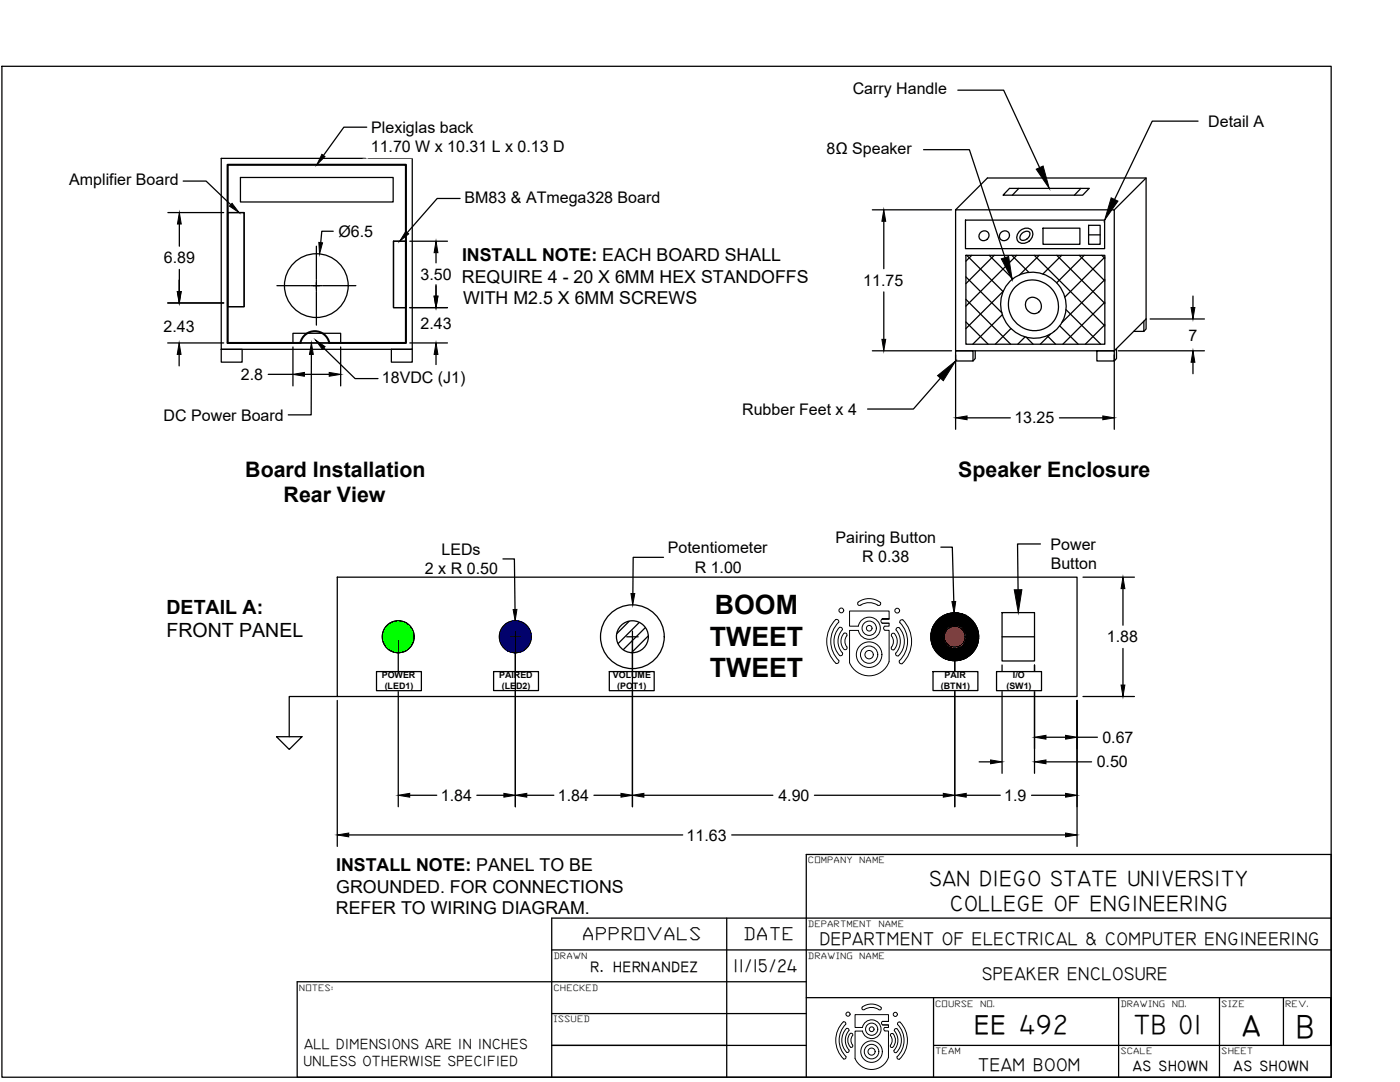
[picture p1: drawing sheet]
<svg xmlns="http://www.w3.org/2000/svg" width="279mm" height="216mm" viewBox="0 0 279 216" stroke-linecap="round" stroke-linejoin="round" font-family="sans-serif">
<!-- layer: 0 -->
<g fill="none" stroke="#000" stroke-width=".25">
<path d="M.4 13.2h265.3v201.7h-265.3zM191.2 18h9.1l7.2 15.4M36.6 36.1h4.5l5 4.8M44.2 31.6h38.1v38.1h-38.1zM45.4 32.9h35.6v35.5h-35.6zM48 35.4h30.5v4.9h-30.5zM73.2 25.4h-4.6l-4 5.6M91.8 39.6h-4.6l-5.9 6.8M184.3 29.9h9.2l7.1 21.5M201.5 37.6h15.9l-1.3 1.3h-15.9zM203.3 37.6l-1.3 1.3M215.7 37.6l-1.3 1.3"/>
<path d="M228.7 35.5l-6.3 6.4M239.1 24.2h-9.1l-7.6 15.6M33.5 42.4h11.1M35.8 44.7v4.4M35.8 53.8v4.4M45.4 42.4h3.3v18.8h-3.3zM55.3 57h6.6M62 57h2.3M63.1 49.1v6.6M63.1 55.9v2.2M63.1 58.3v6.6M64.4 57h6.6"/>
<path d="M66.5 46.1h-2.3l-.2 2.3M78.5 48.1h2.5v13.3h-2.5zM81.8 48.1h7.5M87 50.4v2.1M87 56.8v2.3M190.7 41.9h31.7v28.1h-31.7zM190.7 41.9l6.4-6.4h31.6v28.1M192.7 43.9h27.8v5.7h-27.8zM192.8 50.9h27.7v17.8h-27.7zM192.8 59.7l8.9 9M192.8 55.2l7.1 7.2M192.9 50.9l7.3 7.3"/>
<path d="M193.9 50.9l-1.1 1.2M197.4 50.9l4.7 4.7M198.4 50.9l-5.6 5.7M200.2 58.1l-7.4 7.5M201.4 56.4a6.6 6.6 0 0 1 9.9 .5 6.6 6.6 0 0 1-1.7 9.8 6.7 6.7 0 0 1-8.4-1.8 6.7 6.7 0 0 1 .2-8.5zM201.9 50.9l3.4 3.5M202.5 57.4a5.1 5.1 0 0 1 7.6 .4 5.1 5.1 0 0 1-1.2 7.5 5.2 5.2 0 0 1-6.5-1.3 5.2 5.2 0 0 1 .1-6.6zM202.9 50.9l-10.1 10.2M203.7 46a1.39 1.39 0 0 1 1.5-.5 1.39 1.39 0 0 1 .9 1.3 1.86 1.86 0 0 1-2.9 1.3 1.55 1.55 0 0 1 .5-2.1zM203.9 46.6a.99 .99 0 0 1 1.6-.1 1.26 1.26 0 0 1-.6 1.2 1.26 1.26 0 0 1-1.3 0v-.6zM205 59.8a1.66 1.66 0 0 1 2.5 .3 1.66 1.66 0 0 1-.7 2.4 1.75 1.75 0 0 1-1.8-.7 1.75 1.75 0 0 1 0-2zM206.4 50.9l14.1 14.1"/>
<path d="M207.4 50.9l-3.9 3.9M208.2 45.5h7.3v3.2h-7.3zM210.9 50.9l9.6 9.6M211.9 50.9l-3.8 3.8M215.4 50.9l5.1 5.1M216.4 50.9l-5.5 5.5M217.3 45h2.3v3.7h-2.3zM217.3 46.9h2.3M219.9 50.9l.6 .6M220.5 51.3l-8 8M220.5 55.8l-8.6 8.5M33.5 68.4h11.1"/>
<path d="M33.5 60.5h11.1M35.8 70.7v2.3M44.2 69.7h4.1v2.6h-4.1zM53.5 74.7h5M58.5 66.5h9.5v1.9h-9.5zM58.5 69.2v7.8M60.7 74.7h5M62.1 70.7v12.1h-4.6M64.6 69.4l6.3 6.1h4.5M68 69.2v7.8M78.1 69.7h4.2v2.6h-4.2zM81.8 68.4h7.5"/>
<path d="M81.8 61.4h7.5M87 70.7v2.3M187.7 75.5l-5.4 6.1h-9.2M190.7 70h3.5v2h-3.5zM192.8 64.2l4.4 4.5M194.6 70v1.5l-.4 .5M200 62.8l-5.9 5.9M201.8 65.6l-3.2 3.1M204.6 67.2l-1.5 1.5M204.8 67.3l1.4 1.4M209 67l1.7 1.7M209.6 66.7l-2 2"/>
<path d="M211.5 65l3.7 3.7M212.7 61.8l7 6.9M218.9 70h3.5v2h-3.5zM220.5 60.3l-8.4 8.4M220.5 64.8l-3.9 3.9M222.8 69.6v1.9l-.4 .5M228.3 64.1v2h-2M228.7 63.6v2l-.4 .5M228.7 63.6l-6.3 6.4M67.3 115.2h147.6v23.8h-147.6zM100.4 111.5h2.3l.1 10.1M132.4 111.2h-6l-.1 7.2"/>
<path d="M187.8 109.2h2.3l.3 10.8M207.6 108.5h-4.5l.1 9.2M216.1 115.2h10.3M224.1 117.5v7.3M67.3 139h-9.6v8M67.3 139.8v29.1M75.1 134h9v3.8h-9zM79.5 127.9v33.1M98.5 134h9v3.8h-9zM101.7 127.1h2.3M102.8 125.9v35.1M121.6 134h9v3.8h-9z"/>
<path d="M125.1 127.1h2.3M125.6 124l-2.5 2.4M126.2 125.9v35.1M127.6 124.2l-4.2 4.2M128.8 125.2l-4.4 4.4M129.4 126.9l-3.4 3.3M186.2 134h9v3.8h-9zM189.4 127.1h2.3M190.5 125.9v35.1M198.9 134h9v3.8h-9zM200 122.2h6.5v9.7h-6.5zM200 127.1h6.5"/>
<path d="M200 132.7v21.6M206.5 132.7v21.6M214.9 139.8v29.1M216.1 139h10.3M224.1 129.4v7.3M55.2 147h5.1l-2.6 2.5zM81.8 158.7h5.4M95.2 158.7h5.4M105.1 158.7h5.4M118.5 158.7h5.4M128.5 158.7h25.7M162.5 158.7h25.8"/>
<path d="M192.8 158.7h6.8M195.4 152h2.3M205.9 158.7h6.8M208.7 147.1h4M208.7 152h9.1M214.9 147.1h4.1M69.6 166.6h66.6M146 166.6h66.7M110.1 189.5h155.6M145 183.2v31.7M160.9 195.9h-101.6v19h50.8M160.9 199.1h104.8"/>
<path d="M186.3 199.1v15.8M223.2 199.1v15.8M243.4 199.1v15.8M256.1 199.1v9.5M265.7 199.1v9.5zM265.7 183.2h-155.6v31.7M110.1 214.9h155.6v-44.4h-104.8v44.4M110.1 208.6h50.8M110.1 202.2h50.8M186.3 208.6h79.4"/>
<circle cx="63.1" cy="57" r="6.4"/>
<circle cx="196.4" cy="47" r=".99"/>
<circle cx="200.5" cy="47" r=".99"/>
<circle cx="79.5" cy="127.1" r="3.2"/>
<circle cx="102.8" cy="127.1" r="3.2"/>
<circle cx="126.2" cy="127.1" r="6.4"/>
<circle cx="126.2" cy="127.1" r="3.2"/>
<circle cx="190.5" cy="127.1" r="4.8"/>
<circle cx="190.5" cy="127.1" r="2.06"/>
</g>
<!-- layer: Border -->
<path d="M174.1 41.9h15.8M176.4 44.2v9.4M176.4 58.3v9.4M238.1 59.1v2.3M174.1 70h15.8M190.7 70.8v14.9M222.4 70.8v14.9M223.2 70h17.2M229.5 63.6h10.9M238.1 72.3v2.3M193 83.4h8.6M211.4 83.4h8.7" fill="none" stroke="#000" stroke-width=".25"/>
<path d="M176.4 41.9l.4 2.3h-.8zM176 67.7h.8l-.4 2.3zM238.1 70l.4 2.3h-.8zM237.7 61.4h.8l-.4 2.2zM190.7 83.4l2.3-.4v.8zM220.1 83l2.3 .4-2.3 .4z" fill="#000" stroke="#000" stroke-width=".2"/>
<!-- layer: 0 -->
<g fill="#000" stroke="#000" stroke-width=".2">
<path d="M64.2 30.8l.7 .4-1.7 1.7zM206.8 33.8l1.4-.7 1.2 4.5zM35.4 58.2h.7l-.3 2.3zM35.4 58.2h.8l-.4 2.3zM35.8 42.4l.4 2.3h-.8zM46.3 40.6l1.4 1.8-1.9-1.3zM63.6 48.4l.8 .1-.6 2.2zM81 46.2l.6 .5-1.8 1.4zM87 48.1l.4 2.3h-.8zM86.6 59.1h.8l-.4 2.3zM199.8 51.6l1.5-.4 .7 4.6zM221.8 39.5l1.3 .6-2.6 3.8z"/>
<path d="M35.8 68.4l.3 2.3h-.7zM58.5 74.7l2.2-.4v.8zM62.1 68.4l.4 2.3h-.7zM63 67.8l1.9 1.4-.6 .5zM65.7 74.3l2.3 .4-2.3 .4zM87 68.4l.4 2.3h-.8zM187.1 75l3.6-3-2.4 4zM125.9 118.4h.8l-.4 2.3zM202.4 117.7h1.5l-.7 4.5zM224.1 115.2l.4 2.3h-.8zM102.4 121.6h.8l-.4 2.3zM190 120h.7l-.3 2.3z"/>
<path d="M223.7 136.7h.8l-.4 2.3zM79.5 158.7l2.3-.4v.8zM100.6 158.3l2.2 .4-2.2 .4zM102.8 158.7l2.3-.4v.8zM123.9 158.3l2.3 .4-2.3 .4zM126.2 158.7l2.3-.4v.8zM188.3 158.3l2.2 .4-2.2 .4zM190.5 158.7l2.3-.4v.8zM197.7 151.6l2.3 .4-2.3 .4zM206.5 147.1l2.2-.4v.8zM206.5 152l2.2-.4v.8zM212.7 146.7l2.2 .4-2.2 .4z"/>
<path d="M212.7 158.3l2.2 .4-2.2 .4zM67.3 166.6l2.3-.4v.8zM212.7 166.2l2.2 .4-2.2 .4z"/>
<path d="M186.1 125.4h3.3zM186.1 125.4h3.3z"/>
<path d="M186.1 128.8h3.3zM186.1 128.8h3.3z"/>
<path d="M185.8 127.1l2.7 .2v-.2zM185.8 127.1l2.7 .2h-2.7z"/>
<path d="M185.8 126.9l2.7 .2v-.2zM185.8 126.9l2.7 .2h-2.7z"/>
<path d="M185.8 127.3l2.7 .1v-.1zM185.8 127.3l2.7 .1h-2.7z"/>
<path d="M185.8 126.6l2.7 .1v-.1zM185.8 126.6l2.7 .1h-2.7z"/>
<path d="M185.8 126.7l2.7 .2v-.2zM185.8 126.7l2.7 .2h-2.7z"/>
<path d="M185.8 127.4l2.7 .1zM185.8 127.4l2.7 .1z"/>
<path d="M185.8 127.5l2.8 .2-.1-.2zM185.8 127.5l2.8 .2h-2.8z"/>
<path d="M185.8 126.4l2.7 .2 .1-.2zM185.8 126.4l2.7 .2h-2.7z"/>
<path d="M185.8 127.7l2.8 .1zM185.8 127.7l2.8 .1z"/>
<path d="M185.8 126.4h2.8zM185.8 126.4h2.8z"/>
<path d="M185.8 127.8l2.9 .1-.1-.1zM185.8 127.8l2.9 .1h-2.8z"/>
<path d="M185.9 126.2l2.7 .2 .1-.2zM185.9 126.2l2.7 .2h-2.8z"/>
<path d="M185.9 127.9l2.9 .2-.1-.2zM185.9 127.9l2.9 .2h-2.9z"/>
<path d="M185.9 126l2.8 .2 .1-.2zM185.9 126l2.8 .2h-2.8z"/>
<path d="M185.9 128.1h2.9zM185.9 128.1h2.9z"/>
<path d="M185.9 126h2.9zM185.9 126h2.9z"/>
<path d="M185.9 128.1l3 .2-.1-.2zM185.9 128.1l3 .2h-3z"/>
<path d="M185.9 125.8l2.9 .2 .1-.2zM185.9 125.8l2.9 .2h-2.9z"/>
<path d="M185.9 128.3l3.1 .1-.1-.1zM185.9 128.3l3.1 .1h-3z"/>
<path d="M186 125.7l2.9 .1 .1-.1zM186 125.7l2.9 .1h-3z"/>
<path d="M186 128.4l3.1 .1zM186 128.4l3.1 .1z"/>
<path d="M186 125.7h3.1zM186 125.7h3z"/>
<path d="M186 128.5l3.2 .1-.1-.1zM186 128.5l3.2 .1h-3.1z"/>
<path d="M186.1 125.5l3 .2 .1-.2zM186.1 125.5l3 .2h-3.1z"/>
<path d="M186.1 128.6l3.3 .2-.2-.2zM186.1 128.6l3.3 .2h-3.3z"/>
<path d="M186.1 125.4l3.1 .1 .2-.1zM186.1 125.4l3.1 .1h-3.1z"/>
<path d="M186.1 128.8l3.5 .1-.2-.1zM186.1 128.8l3.5 .1h-3.5z"/>
<path d="M186.1 125.3l3.3 .1 .2-.1zM186.1 125.3l3.3 .1h-3.3z"/>
<path d="M186.1 128.9l3.7 .1-.2-.1zM186.1 128.9l3.7 .1h-3.6z"/>
<path d="M186.2 125.2l3.4 .1 .2-.1zM186.2 125.2l3.4 .1h-3.5z"/>
<path d="M186.2 129l3.8 .1zM186.2 129l3.8 .1z"/>
<path d="M186.2 125.1h3.8zM186.2 125.1l3.6 .1z"/>
<path d="M186.2 129.1h4zM186.2 129.1h4z"/>
<path d="M186.2 125.1h4zM186.2 125.1h3.8z"/>
<path d="M186.2 129.1h4zM186.2 129.1h4z"/>
<path d="M186.2 125.1h4zM186.2 125.1h4z"/>
<path d="M186.2 129.1h4.2zM186.2 129.1h4.2z"/>
<path d="M186.2 125h4.2zM186.2 125l4 .1z"/>
<path d="M190.4 122.3h.7zM190 122.3h1.1z"/>
<path d="M190 122.3l1.4 .1zM189.7 122.4h1.7z"/>
<path d="M190 131.8h1.1zM190 131.8h.7z"/>
<path d="M189.7 122.4l2 .1zM189.3 122.5h2.4z"/>
<path d="M189.7 131.8h1.7zM189.7 131.8h1.4z"/>
<path d="M191.7 125.4h3.3zM191.7 125.4h3.3z"/>
<path d="M191.7 128.8h3.3zM191.7 128.8h3.3z"/>
<path d="M189.3 122.5l2.8 .1zM189 122.6h3.1z"/>
<path d="M189.3 131.7h2.4zM189.3 131.7l2.1 .1z"/>
<path d="M189 122.6l3.4 .1-.3-.1zM188.7 122.7l.3-.1 3.4 .1z"/>
<path d="M189 131.6l2.7 .1 .4-.1zM189 131.6l2.7 .1z"/>
<path d="M188.7 122.7l4 .1-.3-.1zM188.4 122.8l.3-.1 4 .1z"/>
<path d="M188.7 131.4l3.4 .2 .3-.2zM188.7 131.4l3.4 .2h-3.1z"/>
<path d="M188.4 122.8l4.6 .2-.3-.2zM188.1 123l.3-.2 4.6 .2z"/>
<path d="M188.4 131.3l4 .1 .3-.1zM188.4 131.3l4 .1h-3.7z"/>
<path d="M188.1 123l5.2 .2-.3-.2zM187.8 123.2l.3-.2 5.2 .2z"/>
<path d="M188.1 131.1l4.6 .2 .3-.2zM188.1 131.1l4.6 .2h-4.3z"/>
<path d="M187.8 123.2l5.8 .2-.3-.2zM187.5 123.4l.3-.2 5.8 .2z"/>
<path d="M187.8 130.9l5.2 .2 .3-.2zM187.8 130.9l5.2 .2h-4.9z"/>
<path d="M187.5 123.4l6.3 .2-.2-.2zM187.2 123.6l.3-.2 6.3 .2z"/>
<path d="M187.5 130.7l5.8 .2 .3-.2zM187.5 130.7l5.8 .2h-5.5z"/>
<path d="M187.2 123.6l6.9 .3-.3-.3zM187.2 123.6l6.9 .3h-7.1z"/>
<path d="M187.2 130.5l6.4 .2 .2-.2zM187.2 130.5l6.4 .2h-6.1z"/>
<path d="M187 123.9l7.3 .3-.2-.3zM187 123.9l7.3 .3h-7.5z"/>
<path d="M187 130.3l6.8 .2 .3-.2zM187 130.3l6.8 .2h-6.6z"/>
<path d="M186.8 124.2l7.7 .2-.2-.2zM186.8 124.2l7.7 .2h-7.9z"/>
<path d="M186.8 130l7.3 .3 .2-.3zM186.8 130l7.3 .3h-7.1z"/>
<path d="M186.6 124.4l8.1 .3-.2-.3zM186.6 124.4l8.1 .3h-8.3z"/>
<path d="M186.6 129.7l7.7 .3 .2-.3zM186.6 129.7l7.7 .3h-7.5z"/>
<path d="M186.4 124.7l8.4 .3-.1-.3zM186.4 124.7l8.4 .3h-8.6z"/>
<path d="M186.4 129.4l8.1 .3 .2-.3zM186.4 129.4l8.1 .3h-7.9z"/>
<path d="M190.6 125l4.3 .1zM190.6 125l4.3 .1z"/>
<path d="M186.2 129.1l8.5 .3 .1-.3zM186.2 129.1l8.5 .3h-8.3z"/>
<path d="M190.9 125.1h4zM190.9 125.1h4z"/>
<path d="M190.9 125.1h4zM190.9 125.1h4z"/>
<path d="M190.9 129.1h4zM190.9 129.1h4z"/>
<path d="M190.9 129.1h4zM190.6 129.1h4.2z"/>
<path d="M191.1 125.1l3.8 .1zM191.1 125.1l3.8 .1z"/>
<path d="M191.1 129.1h3.8zM190.9 129.1h4z"/>
<path d="M191.3 125.2l3.6 .1v-.1zM191.3 125.2l3.6 .1z"/>
<path d="M191.3 129h3.6zM191.1 129.1h3.8z"/>
<path d="M191.5 125.3l3.5 .1-.1-.1zM191.5 125.3l3.5 .1h-3.3z"/>
<path d="M191.5 128.9l3.4 .1v-.1zM191.3 129l.2-.1 3.4 .1z"/>
<path d="M191.7 125.4l3.4 .1-.1-.1zM191.7 125.4l3.4 .1h-3.2z"/>
<path d="M191.7 128.8l3.2 .1 .1-.1zM191.5 128.9l.2-.1 3.2 .1z"/>
<path d="M191.9 125.5l3.2 .2v-.2zM191.9 125.5l3.2 .2h-3.1z"/>
<path d="M191.9 128.6l3.1 .2 .1-.2zM191.7 128.8l.2-.2 3.1 .2z"/>
<path d="M192 125.7h3.1zM192 125.7h3.1z"/>
<path d="M192 128.5l3.1 .1v-.1zM191.9 128.6l.1-.1 3.1 .1z"/>
<path d="M192.1 125.7l3 .1v-.1zM192.1 125.7l3 .1h-2.9z"/>
<path d="M192.1 128.4h3zM192.1 128.4l3 .1z"/>
<path d="M192.2 125.8l3 .2-.1-.2zM192.2 125.8l3 .2h-2.9z"/>
<path d="M192.2 128.3l2.9 .1v-.1zM192.2 128.3l2.9 .1h-3z"/>
<path d="M192.3 126h2.9zM192.3 126h2.9z"/>
<path d="M192.3 126l2.9 .2v-.2zM192.3 126l2.9 .2h-2.8z"/>
<path d="M192.3 128.1h2.9zM192.3 128.1h2.9z"/>
<path d="M192.3 128.1l2.8 .2 .1-.2zM192.3 128.1l2.8 .2h-2.9z"/>
<path d="M192.4 126.2l2.9 .2-.1-.2zM192.4 126.2l2.9 .2h-2.8z"/>
<path d="M192.4 127.9l2.8 .2v-.2zM192.4 127.9l2.8 .2h-2.9z"/>
<path d="M192.5 126.4h2.8zM192.5 126.4h2.8z"/>
<path d="M192.5 126.4l2.8 .2v-.2zM192.5 126.4l2.8 .2h-2.7z"/>
<path d="M192.5 127.7l2.8 .1zM192.5 127.7l2.8 .1z"/>
<path d="M192.5 127.8l2.7 .1 .1-.1zM192.5 127.8l2.7 .1h-2.8z"/>
<path d="M192.6 126.6l2.7 .1v-.1zM192.6 126.6l2.7 .1h-2.7z"/>
<path d="M192.6 127.5l2.7 .2v-.2zM192.6 127.5l2.7 .2h-2.8z"/>
<path d="M192.6 126.7l2.7 .2v-.2zM192.6 126.7l2.7 .2h-2.7z"/>
<path d="M192.6 126.9l2.7 .2v-.2zM192.6 126.9l2.7 .2h-2.7z"/>
<path d="M192.6 127.1l2.7 .2v-.2zM192.6 127.1l2.7 .2h-2.7z"/>
<path d="M192.6 127.3l2.7 .1v-.1zM192.6 127.3l2.7 .1h-2.7z"/>
<path d="M192.6 127.4h2.7zM192.6 127.4l2.7 .1z"/>
</g>
<g fill="#0f0" stroke="#0f0" stroke-width=".2">
<path d="M79.2 123.9h.6z"/>
<path d="M78.9 130.2h1.1z"/>
<path d="M79.2 123.9l.8 .1zM78.9 124h1.1z"/>
<path d="M78.9 124h1.4zM78.7 124h1.6z"/>
<path d="M78.7 124l1.9 .1zM78.4 124.1h2.2z"/>
<path d="M78.4 124.1l2.4 .1zM78.1 124.2l.3-.1 2.4 .1z"/>
<path d="M78.1 124.2l3 .1-.3-.1zM77.9 124.3l.2-.1 3 .1z"/>
<path d="M77.9 124.3l3.4 .2-.2-.2zM77.7 124.5l.2-.2 3.4 .2z"/>
<path d="M77.7 124.5l3.8 .1-.2-.1zM77.4 124.6l.3-.1 3.8 .1z"/>
<path d="M77.4 124.6l4.3 .2-.2-.2zM77.2 124.8l.2-.2 4.3 .2z"/>
<path d="M77.2 124.8l4.7 .2-.2-.2zM77.2 124.8l4.7 .2h-4.9z"/>
<path d="M77 125l5.1 .2-.2-.2zM77 125l5.1 .2h-5.2z"/>
<path d="M76.9 125.2l5.3 .3-.1-.3zM76.9 125.2l5.3 .3h-5.5z"/>
<path d="M76.7 125.5l5.7 .2-.2-.2zM76.7 125.5l5.7 .2h-5.8z"/>
<path d="M76.6 125.7l5.9 .3-.1-.3zM76.6 125.7l5.9 .3h-6z"/>
<path d="M76.5 126l6.1 .3-.1-.3zM76.5 126l6.1 .3h-6.2z"/>
<path d="M76.4 126.3l6.2 .2v-.2zM76.4 126.3l6.2 .2h-6.2z"/>
<path d="M76.4 126.5l6.3 .3-.1-.3zM76.4 126.5l6.3 .3h-6.4z"/>
<path d="M76.3 126.8l6.4 .3v-.3zM76.3 126.8l6.4 .3h-6.4z"/>
<path d="M76.3 127.1l6.4 .2v-.2zM76.3 127.1l6.4 .2h-6.4z"/>
<path d="M76.3 127.3l6.3 .3 .1-.3zM76.3 127.3l6.3 .3h-6.2z"/>
<path d="M76.4 127.6l6.2 .3v-.3zM76.4 127.6l6.2 .3h-6.2z"/>
<path d="M76.4 127.9l6.1 .3 .1-.3zM76.4 127.9l6.1 .3h-6z"/>
<path d="M76.5 128.2l5.9 .2 .1-.2zM76.5 128.2l5.9 .2h-5.8z"/>
<path d="M76.6 128.4l5.6 .3 .2-.3zM76.6 128.4l5.6 .3h-5.5z"/>
<path d="M76.7 128.7l5.4 .2 .1-.2zM76.7 128.7l5.4 .2h-5.2z"/>
<path d="M76.9 128.9l5 .2 .2-.2zM76.9 128.9l5 .2h-4.9z"/>
<path d="M77 129.1l4.7 .2 .2-.2zM77 129.1l4.7 .2h-4.5z"/>
<path d="M77.2 129.3l4.3 .2 .2-.2zM77.2 129.3l4.3 .2h-4.1z"/>
<path d="M77.4 129.5l3.9 .2 .2-.2zM77.4 129.5l3.9 .2h-3.6z"/>
<path d="M77.7 129.7l3.4 .1 .2-.1zM77.7 129.7l3.4 .1h-3.2z"/>
<path d="M77.9 129.8l2.9 .1 .3-.1zM77.9 129.8l2.9 .1h-2.7z"/>
<path d="M78.1 129.9l2.5 .1 .2-.1zM78.1 129.9l2.5 .1z"/>
<path d="M78.4 130h2.2zM78.4 130l1.9 .1z"/>
<path d="M78.7 130.1h1.6zM78.7 130.1l1.3 .1z"/>
<path d="M78.9 130.2h.9zM79.2 130.2h.6z"/>
</g>
<g fill="#00f" stroke="#00f" stroke-width=".2">
<path d="M102.6 123.9h.5z"/>
<path d="M102.3 130.2h1.1z"/>
<path d="M102.6 123.9l.8 .1zM102.3 124h1.1z"/>
<path d="M102.3 124h1.4zM102 124h1.7z"/>
<path d="M102 124l1.9 .1zM101.8 124.1h2.1z"/>
<path d="M101.8 124.1l2.4 .1zM101.5 124.2l.3-.1 2.4 .1z"/>
<path d="M101.5 124.2l2.9 .1-.2-.1zM101.3 124.3l.2-.1 2.9 .1z"/>
<path d="M101.3 124.3l3.4 .2-.3-.2zM101 124.5l.3-.2 3.4 .2z"/>
<path d="M101 124.5l3.9 .1-.2-.1zM100.8 124.6l.2-.1 3.9 .1z"/>
<path d="M100.8 124.6l4.3 .2-.2-.2zM100.6 124.8l.2-.2 4.3 .2z"/>
<path d="M100.6 124.8l4.7 .2-.2-.2zM100.6 124.8l4.7 .2h-4.9z"/>
<path d="M100.4 125l5.1 .2-.2-.2zM100.4 125l5.1 .2h-5.3z"/>
<path d="M100.2 125.2l5.4 .3-.1-.3zM100.2 125.2l5.4 .3h-5.5z"/>
<path d="M100.1 125.5l5.6 .2-.1-.2zM100.1 125.5l5.6 .2h-5.7z"/>
<path d="M100 125.7l5.8 .3-.1-.3zM100 125.7l5.8 .3h-5.9z"/>
<path d="M99.9 126l6 .3-.1-.3zM99.9 126l6 .3h-6.1z"/>
<path d="M99.8 126.3l6.2 .2-.1-.2zM99.8 126.3l6.2 .2h-6.3z"/>
<path d="M99.7 126.5l6.3 .3v-.3zM99.7 126.5l6.3 .3h-6.3z"/>
<path d="M99.7 126.8l6.3 .3v-.3zM99.7 126.8l6.3 .3h-6.3z"/>
<path d="M99.7 127.1l6.3 .2v-.2zM99.7 127.1l6.3 .2h-6.3z"/>
<path d="M99.7 127.3l6.3 .3v-.3zM99.7 127.3l6.3 .3h-6.3z"/>
<path d="M99.7 127.6l6.2 .3 .1-.3zM99.7 127.6l6.2 .3h-6.1z"/>
<path d="M99.8 127.9l6 .3 .1-.3zM99.8 127.9l6 .3h-5.9z"/>
<path d="M99.9 128.2l5.8 .2 .1-.2zM99.9 128.2l5.8 .2h-5.7z"/>
<path d="M100 128.4l5.6 .3 .1-.3zM100 128.4l5.6 .3h-5.5z"/>
<path d="M100.1 128.7l5.4 .2 .1-.2zM100.1 128.7l5.4 .2h-5.3z"/>
<path d="M100.2 128.9l5.1 .2 .2-.2zM100.2 128.9l5.1 .2h-4.9z"/>
<path d="M100.4 129.1l4.7 .2 .2-.2zM100.4 129.1l4.7 .2h-4.5z"/>
<path d="M100.6 129.3l4.3 .2 .2-.2zM100.6 129.3l4.3 .2h-4.1z"/>
<path d="M100.8 129.5l3.9 .2 .2-.2zM100.8 129.5l3.9 .2h-3.7z"/>
<path d="M101 129.7l3.4 .1 .3-.1zM101 129.7l3.4 .1h-3.1z"/>
<path d="M101.3 129.8l2.9 .1 .2-.1zM101.3 129.8l2.9 .1h-2.7z"/>
<path d="M101.5 129.9l2.4 .1 .3-.1zM101.5 129.9l2.4 .1z"/>
<path d="M101.8 130h2.1zM101.8 130l1.9 .1z"/>
<path d="M102 130.1h1.7zM102 130.1l1.4 .1z"/>
<path d="M102.3 130.2h.8zM102.6 130.2h.5z"/>
</g>
<!-- layer: LOGO -->
<g fill="none" stroke="#000" stroke-width=".2">
<path d="M167.4 124.2a5.5 5.5 0 0 0 0 7.8l-.1 .3-.3 .1a6 6 0 0 1-.2-8.8l.5 .1 .1 .5M167.5 125.2h.3l.3 .3a3.8 3.8 0 0 0 .1 4.9l-.2 .3-.3 .2a3.9 3.9 0 0 1-.2-5.7zM168.5 129.6l.5-.1v-.4a1.94 1.94 0 0 1 0-2.4l-.1-.3-.3-.1a2.24 2.24 0 0 0-.1 3.3M175.7 120.2a.4 .4 0 0 1-.1 .5 .4 .4 0 0 1-.5 0 3.6 3.6 0 0 0-3.7 .1 .39 .39 0 0 1-.1-.6 3.7 3.7 0 0 1 4.4 0M176.1 123.5h1.3h-1.3M176.1 124.4h1.3v.5h-.8M176.1 124.4h1.3M176.1 123.5l-.3 .4 .3 .4M176.6 124.9l-.3 .4 .3 .4M176.6 125.8h.8v6.2a4.2 4.2 0 0 1-3.8 2.9 4.2 4.2 0 0 1-4.1-2.7M177.4 123.5v-1.6h-7.9v3h1.8a2.21 2.21 0 0 1 3.4-1.4 2.21 2.21 0 0 1 0 3.7 2.21 2.21 0 0 1-3.4-1.4h-1.8v6.4M178.5 126.4a2.4 2.4 0 0 1-.1 3.3"/>
<path d="M178.5 126.4h-.5l-.1 .5a1.93 1.93 0 0 1 0 2.4l.2 .4 .3-.1M179 125.3l.3-.1a3.8 3.8 0 0 1-.2 5.7l-.2-.1-.2-.3a3.8 3.8 0 0 0 .1-5zM179.6 124.2a5.5 5.5 0 0 1-.1 7.8l.1 .3 .3 .2a6 6 0 0 0 .3-8.8l-.5 .1-.1 .5M168.3 203.9a.38 .38 0 0 1 .4 .1 .38 .38 0 0 1 .1 .4 4.7 4.7 0 0 0 0 6.6l-.1 .2-.2 .1a5.1 5.1 0 0 1-.2-7.4zM168.9 205.2a.37 .37 0 0 1 .5 .4 2.98 2.98 0 0 0 0 3.9v.4l-.2 .1a3.1 3.1 0 0 1-1-3.7zM170.1 206.6a1.51 1.51 0 0 0 .1 1.9M170.2 206.6v-.2l-.4-.2a1.77 1.77 0 0 0 .1 2.8l.2-.1 .1-.4M172.1 200.9a2.92 2.92 0 0 1 3.8 .3l-.3 .3-.2-.1M172.1 200.9a.33 .33 0 0 0 0 .5 .33 .33 0 0 0 .5 0 2.62 2.62 0 0 1 2.8 0M172.1 205.7h-1.5v5.5a3.6 3.6 0 0 0 3.4 2.2 3.6 3.6 0 0 0 3.3-2.4M176.1 203.8l-.2 .3 .2 .4M176.1 203.8h1.2h-1.2"/>
<path d="M177.3 204.5h-1.2h1.2v.5h-.7l-.2 .3 .2 .4h.7v5.3M177.3 203.8v-1.3h-6.7v2.5h1.5a1.87 1.87 0 0 1 2.9-1.2 1.87 1.87 0 0 1 0 3.1 1.87 1.87 0 0 1-2.9-1.2M177.7 206.7a1.77 1.77 0 0 1 0 2l.2 .3a1.35 1.35 0 0 0 .8-1.4 1.3 1.3 0 0 0-.8-1.4l-.2 .2v.3M178.9 210a3.5 3.5 0 0 0 .1-4.7 .37 .37 0 0 0-.5 .4 2.96 2.96 0 0 1-.1 3.9l.1 .4h.4M179.2 204l.2-.1a3 3 0 0 1 1.4 2 5 5 0 0 1-1.4 5.5l-.3-.1-.1-.3a4.7 4.7 0 0 0 .1-6.6z"/>
<circle cx="167.9" cy="121.8" r=".48"/>
<circle cx="173.5" cy="130.6" r="2.55"/>
<circle cx="173.5" cy="130.6" r="1.73"/>
<circle cx="173.5" cy="130.6" r=".84"/>
<circle cx="173.5" cy="125.4" r="1.43"/>
<circle cx="173.5" cy="125.4" r=".56"/>
<circle cx="179.1" cy="121.8" r=".48"/>
<circle cx="169.2" cy="202.4" r=".41"/>
<circle cx="173.9" cy="209.8" r="2.15"/>
<circle cx="173.9" cy="209.8" r="1.45"/>
<circle cx="173.9" cy="209.8" r=".71"/>
<circle cx="174" cy="205.4" r="1.22"/>
<circle cx="174" cy="205.4" r=".48"/>
<circle cx="178.7" cy="202.4" r=".41"/>
</g>
<!-- layer: 0 -->
<g fill="#f00" stroke="#f00" stroke-width=".2">
<path d="M190.4 125l.5 .1zM190.2 125.1h.7z"/>
<path d="M190.2 125.1h.9zM190 125.1h1.1z"/>
<path d="M190 125.1l1.3 .1zM189.8 125.2h1.5z"/>
<path d="M189.8 125.2l1.7 .1zM189.6 125.3l.2-.1 1.7 .1z"/>
<path d="M189.6 125.3l2.1 .1zM189.4 125.4l.2-.1 2.1 .1z"/>
<path d="M189.4 125.4l2.5 .1-.2-.1zM189.2 125.5l.2-.1 2.5 .1z"/>
<path d="M189.2 125.5l2.8 .2-.1-.2zM189.2 125.5l2.8 .2h-2.9z"/>
<path d="M189.1 125.7l3.1 .1-.2-.1zM189.1 125.7l3.1 .1h-3.3z"/>
<path d="M188.9 125.8l3.4 .2-.1-.2zM188.9 125.8l3.4 .2h-3.5z"/>
<path d="M188.8 126l3.6 .2-.1-.2zM188.8 126l3.6 .2h-3.7z"/>
<path d="M188.7 126.2l3.8 .2-.1-.2zM188.7 126.2l3.8 .2h-3.9z"/>
<path d="M188.6 126.4l4 .2-.1-.2zM188.6 126.4l4 .2h-4.1z"/>
<path d="M188.5 126.6l4.1 .3v-.3zM188.5 126.6l4.1 .3h-4.1z"/>
<path d="M188.5 126.9l4.1 .2v-.2zM188.5 126.9l4.1 .2h-4.1z"/>
<path d="M188.5 127.1l4.1 .2v-.2zM188.5 127.1l4.1 .2h-4.1z"/>
<path d="M188.5 127.3l4.1 .2v-.2zM188.5 127.3l4.1 .2h-4.1z"/>
<path d="M188.5 127.5l4 .2 .1-.2zM188.5 127.5l4 .2h-3.9z"/>
<path d="M188.6 127.7l3.8 .2 .1-.2zM188.6 127.7l3.8 .2h-3.7z"/>
<path d="M188.7 127.9l3.6 .2 .1-.2zM188.7 127.9l3.6 .2h-3.5z"/>
<path d="M188.8 128.1l3.4 .2 .1-.2zM188.8 128.1l3.4 .2h-3.3z"/>
<path d="M188.9 128.3l3.1 .2 .2-.2zM188.9 128.3l3.1 .2h-2.9z"/>
<path d="M189.1 128.5l2.8 .1 .1-.1zM189.1 128.5l2.8 .1h-2.7z"/>
<path d="M189.2 128.6l2.5 .2 .2-.2zM189.2 128.6l2.5 .2h-2.3z"/>
<path d="M189.4 128.8l2.1 .1 .2-.1zM189.4 128.8l2.1 .1z"/>
<path d="M189.6 128.9l1.7 .1 .2-.1zM189.6 128.9l1.7 .1z"/>
<path d="M189.8 129h1.5zM189.8 129l1.3 .1z"/>
<path d="M190 129.1h1.1zM190 129.1h.9z"/>
<path d="M190.2 129.1h.7zM190.2 129.1h.4z"/>
</g>
<g fill="#fff" stroke="#fff" stroke-width=".2">
<path d="M121.6 134v3.8l9-3.8zM121.6 137.8l9-3.8v3.8z"/>
<path d="M75.1 134v3.8l9-3.8zM75.1 137.8l9-3.8v3.8z"/>
<path d="M98.5 134v3.8l9-3.8zM98.5 137.8l9-3.8v3.8z"/>
<path d="M186.2 134v3.8l9-3.8zM186.2 137.8l9-3.8v3.8z"/>
<path d="M198.9 134v3.8l9-3.8zM198.9 137.8l9-3.8v3.8z"/>
<path d="M73.2 23.1v8.4l40.5-8.4zM73.2 31.5l40.5-8.4v8.4z"/>
<path d="M12.7 33.5v5.3l23.9-5.3zM12.7 38.8l23.9-5.3v5.3z"/>
<path d="M91.8 37v5.3l40.9-5.3zM91.8 42.3l40.9-5.3v5.3z"/>
<path d="M75.4 72.9v5.3l18.5-5.3zM75.4 78.2l18.5-5.3v5.3z"/>
<path d="M31.8 80.5v4.6l25.7-4.6zM31.8 85.1l25.7-4.6v4.6z"/>
</g>
<!-- layer: ARCYLIC OUTLINE -->
<path d="M59.9 68.4a2.95 2.95 0 0 1 2.9-2.3 2.95 2.95 0 0 1 2.9 2.3M60 68.4h-14.6v-35.5h35.6v35.5h-15.3" fill="none" stroke="#000" stroke-width=".4"/>
<text font-size="7.4" x="247.6" y="206.8">a</text>
<g font-size="6.7">
<text x="194.3" y="206.3">ee</text>
<text x="258.7" y="207.2">B</text>
</g>
<g font-size="5.6">
<text x="203.5" y="206.3">492</text>
<text x="226.3" y="206.2">TB 01</text>
</g>
<g font-size="5.3">
<text x="142.7" y="122.5">BOOM</text>
<text x="141.7" y="128.8">TWEET</text>
<text x="141.7" y="135.2">TWEET</text>
</g>
<g font-size="4.5">
<text x="185.5" y="176.7">SAN DIEGO STATE UNIVERSITY</text>
<text x="189.7" y="181.8">COLLEGE OF ENGINEERING</text>
</g>
<g font-size="4.3">
<text x="49" y="95.1">Board Installation</text>
<text x="191.2" y="95.2">Speaker Enclosure</text>
<text x="56.6" y="100.2">Rear View</text>
</g>
<g font-size="3.9">
<text x="33.2" y="122.5">DETAIL A:</text>
<text x="33.2" y="127.2">FRONT PANEL</text>
</g>
<g font-size="3.7">
<text x="163.6" y="188.5">DEPARTMENT OF ELECTRICAL &amp; COMPUTER ENGINEERING</text>
<text x="117.8" y="194">r. hernandez</text>
<text x="146.3" y="194">11/15/24</text>
<text x="196" y="195.5">SPEAKER ENCLOSURE</text>
<text x="195.2" y="213.7">TEAM BOOM</text>
<text x="225.9" y="213.7">as shown</text>
<text x="246.1" y="213.7">as shown</text>
</g>
<g font-size="3.6">
<text x="116.1" y="187.6">APPROVALS</text>
<text x="148.3" y="187.6">DATE</text>
</g>
<g font-size="3.5">
<text x="92.2" y="52.1">INSTALL NOTE: EACH BOARD SHALL</text>
<text x="92.4" y="60.7">WITH M2.5 X 6MM SCREWS</text>
<text x="67.1" y="173.9">INSTALL NOTE: PANEL TO BE</text>
<text x="67.1" y="178.1">GROUNDED. FOR CONNECTIONS</text>
<text x="67" y="182.4">REFER TO WIRING DIAGRAM.</text>
</g>
<g font-size="3.2">
<text x="170.2" y="18.8">Carry Handle</text>
<text x="74.1" y="26.5">Plexiglas back</text>
<text x="241.1" y="25.3">Detail A</text>
<text x="74" y="30.3">11.70 W x 10.31 L x 0.13 D</text>
<text x="165" y="30.7">8Ω Speaker</text>
<text x="13.8" y="37">Amplifier Board</text>
<text x="92.7" y="40.4">BM83 &amp; ATmega328 Board</text>
<text x="67.5" y="47.2">Ø6.5</text>
<text x="32.7" y="52.6">6.89</text>
<text x="83.9" y="55.9">3.50 REQUIRE 4 - 20 X 6MM HEX STANDOFFS</text>
<text x="172.3" y="57.1">11.75</text>
<text x="83.9" y="65.7">2.43</text>
<text x="32.7" y="66.2">2.43</text>
<text x="237.2" y="68">7</text>
<text x="48.1" y="75.8">2.8</text>
<text x="76.2" y="76.4">18VDC (J1)</text>
<text x="32.7" y="83.9">DC Power Board</text>
<text x="148.1" y="82.7">Rubber Feet x 4</text>
<text x="202.4" y="84.5">13.25</text>
<text x="88.1" y="110.7">LEDs</text>
<text x="133.3" y="110.4">Potentiometer</text>
<text x="166.8" y="108.4">Pairing Button</text>
<text x="172.1" y="112.2">R 0.38</text>
<text x="209.7" y="109.7">Power</text>
<text x="209.7" y="113.5">Button</text>
<text x="84.8" y="114.6">2 x R 0.50</text>
<text x="138.6" y="114.2">R 1.00</text>
<text x="220.9" y="128.2">1.88</text>
<text x="220" y="148.2">0.67</text>
<text x="218.9" y="153.1">0.50</text>
<text x="88" y="159.8">1.84</text>
<text x="111.3" y="159.8">1.84</text>
<text x="155.3" y="159.8">4.90</text>
<text x="200.4" y="159.8">1.9</text>
<text x="137" y="167.7">11.63</text>
</g>
<g font-size="3">
<text x="60.7" y="209.3">ALL DIMENSIONS ARE IN INCHES</text>
<text x="60.6" y="212.7">UNLESS OTHERWISE SPECIFIED</text>
</g>
<g font-size="1.8">
<text x="76.2" y="135.3">POWER</text>
<text x="76.8" y="137.5">(LED1)</text>
<text x="99.6" y="135.3">PAIRED</text>
<text x="100.1" y="137.4">(LED2)</text>
<text x="122.3" y="135.3">VOLUME</text>
<text x="123.2" y="137.5">(POT1)</text>
<text x="187.8" y="137.4">(BTN1)</text>
<text x="188.5" y="135.3">PAIR</text>
<text x="200.9" y="137.5">(SW1)</text>
<text x="202.2" y="135.3">I/O</text>
<text x="161.2" y="172.3">COMPANY</text>
<text x="171.5" y="172.3">NAME</text>
<text x="161.2" y="185">DEPARTMENT</text>
<text x="175.3" y="185">NAME</text>
<text x="110.5" y="191.3">DRAWN</text>
<text x="161.2" y="191.3">DRAWING</text>
<text x="171.5" y="191.3">NAME</text>
<text x="59.7" y="197.7">NOTES:</text>
<text x="110.5" y="197.7">CHECKED</text>
<text x="186.6" y="200.9">COURSE</text>
<text x="195.6" y="200.9">NO.</text>
<text x="223.6" y="200.9">DRAWING</text>
<text x="233.8" y="200.9">NO.</text>
<text x="243.7" y="200.9">SIZE</text>
<text x="256.5" y="200.9">REV.</text>
<text x="110.5" y="204">ISSUED</text>
<text x="186.6" y="210.4">TEAM</text>
<text x="223.6" y="210.4">SCALE</text>
<text x="243.7" y="210.4">SHEET</text>
</g>
</svg>
